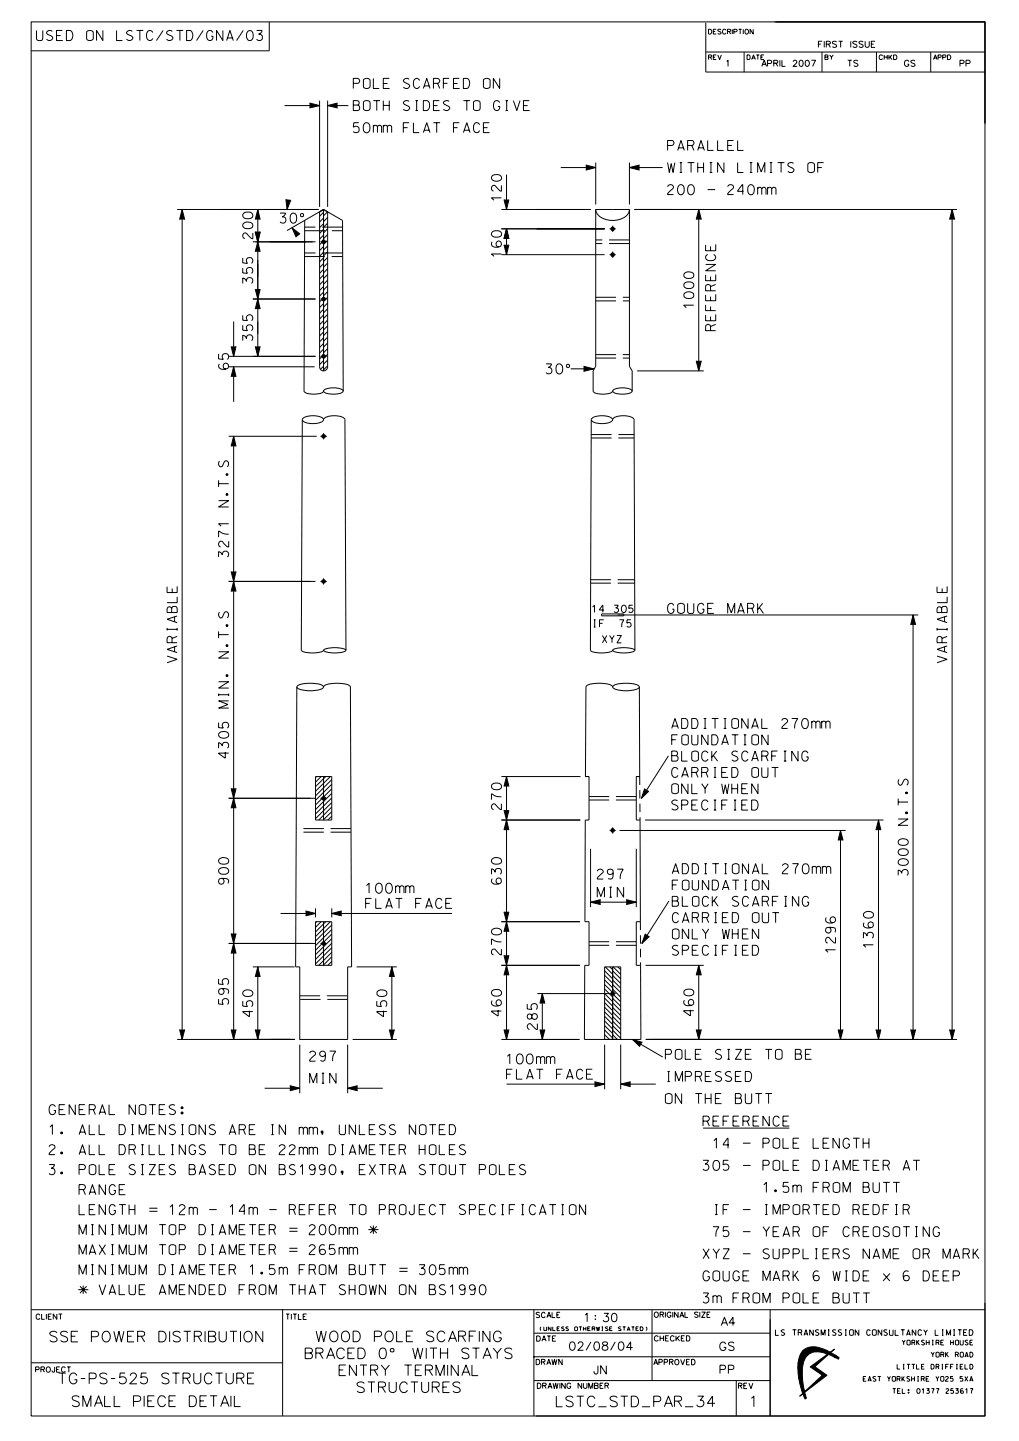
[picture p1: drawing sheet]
<svg xmlns="http://www.w3.org/2000/svg" width="210mm" height="297mm" viewBox="0 0 210 297" stroke-linecap="round" stroke-linejoin="round" font-family="sans-serif">
<g fill="none" stroke="#000" stroke-width=".21">
<path d="M6.4 4.5h196.6v287.3h-196.6zM55.5 4.5v6h-49.1M145.5 10.7h57.5M145.5 4.7v10.1h57.5M153.4 10.7v4.1M159.6 4.5h43.4v20.9v-20.9h-43M169.4 10.7v4.1M180.6 10.7v4.1M191.8 10.7v4.1M58.6 21.8h7.3M65.9 20.7v21.9M67.5 20.7v21.9"/>
<path d="M67.5 21.8h4.3M104.4 36v7.2M115.6 34.5h7.2M122.8 33.5v8.7M129.7 34.5h6.9M129.7 33.5v8.7M36.5 43.2h29.2M37.5 43.2v171M52.1 49.8h12.9M53.1 43.2v30.2M57.7 43.9h1.1a.95 .95 0 0 1-.7 .8 .66 .66 0 0 1 .8 .9 .66 .66 0 0 1-1.2 .1M60.1 44l.4-.1a1.19 1.19 0 0 1 0 2.1h-.1a1.32 1.32 0 0 1-.3-2z"/>
<path d="M62 44.1l.2-.1 .3 .1v.5l-.3 .1-.2-.1zM62.8 45.4l-.1 35.2a2.98 2.98 0 0 0 2.7 .6l1-.3 .3-.3M66.1 43.2l-.2 .2M66.7 43.2l.8 .5v31.9a.86 .86 0 0 1-.8 .8M66.7 43.2l-.8 .5v31.9a.83 .83 0 0 0 .8 .8M66.7 43.2l-7.5 4.3M66.7 43.2v33.2M66.7 43.2l3.9 2.2 .1 35.2M66.7 43.7l-.8 .9M66.7 44.9l-.8 .9M66.7 46.1l-.8 .8M66.7 47.2l-.8 .9"/>
<path d="M66.7 48.4l-.8 .9M66.7 49.6l-.8 .8M66.7 50.8l-.8 .8M66.7 52l-.8 .8M66.7 53.1l-.8 .9M66.7 54.3l-.8 .9M66.7 55.5l-.8 .8M66.7 56.7l-.8 .8M66.7 57.8l-.8 .9M66.7 59l-.8 .9M66.8 43.2l-.1 .1M67.5 43.6l-.8 .9"/>
<path d="M67.5 44.8l-.8 .9M67.5 46l-.8 .8M67.5 47.2l-.8 .8M67.5 48.3l-.8 .9M67.5 49.5l-.8 .9M67.5 50.7l-.8 .8M67.5 51.9l-.8 .8M67.5 53.1l-.8 .8M67.5 54.2l-.8 .9M67.5 55.4l-.8 .9M67.5 56.6l-.8 .8M67.5 57.7l-.8 .9"/>
<path d="M67.5 58.9l-.8 .9M103.3 43.2h18.4M103.3 47.2h21.3M103.3 52.5h21.3M104.4 47.2v5.3M122.8 43.2h6.9M122.8 43.2v32.3l-.6 .9v4.2a2.88 2.88 0 0 0 2.8 .6l1-.3 .3-.3M122.8 43.2a3.1 3.1 0 0 0 3.5 2.2 3.4 3.4 0 0 0 3.4-1.9v-.3M129.7 43.2v32.3l.6 .9v4.2M130.8 43.2h66.4M144 43.2v33.2M196.2 43.2v171"/>
<path d="M47.1 73.4h17.9M47.1 75.6h17.7M48.2 66.2v7.2M48.2 75.6v7.2M52.1 61.6h12.9M66.7 60.2l-.8 .8M66.7 61.3l-.8 .9M66.7 62.5l-.8 .9M66.7 63.7l-.8 .9M66.7 64.9l-.8 .9M66.7 66.1l-.8 .8M66.7 67.2l-.8 .9"/>
<path d="M66.7 68.4l-.8 .8M66.7 69.6l-.8 .8M66.7 70.8l-.8 .8M66.7 71.9l-.8 .9M66.7 73.1l-.8 .9M66.7 74.3l-.8 .8M66.7 75.5l-.8 .8M67.5 60.1l-.8 .9M67.5 61.3l-.8 .8M67.5 62.4l-.8 .9M67.5 63.6l-.8 .9M67.5 64.8l-.8 .8"/>
<path d="M67.5 66l-.8 .8M67.5 67.2l-.8 .8M67.5 68.3l-.8 .9M67.5 69.5l-.8 .8M67.5 70.7l-.8 .8M67.5 71.9l-.8 .8M67.5 73l-.8 .9M67.5 74.2l-.8 .9M67.5 75.4l-.8 .8M112.5 75h1.1a.77 .77 0 0 1-.6 .7 .67 .67 0 0 1 .7 .9 .67 .67 0 0 1-1.2 .2M114.9 75.1l.5-.1a1.19 1.19 0 0 1 0 2.1h-.2a1.33 1.33 0 0 1-.3-2zM117.6 76h4.7"/>
<path d="M131.3 76.4h13.7M47.1 89.9h18.2M48.2 89.9v124.3M62.3 86.5a2.17 2.17 0 0 0 2.2 .8l1.2-.1a1.08 1.08 0 0 0 1-.7M62.3 86.5a2.17 2.17 0 0 1 2.2-.8l1.2 .1a1.08 1.08 0 0 1 1 .7M62.3 86.5l-.2 47.5a4.2 4.2 0 0 0 3.2 .5l1.1-.2 .3-.3M66.7 86.5a2.95 2.95 0 0 1 3-.8l.4 .1a1.08 1.08 0 0 1 1 .7l.2 47.5M66.7 80.6a3 3 0 0 0 2.8 .6l1-.3 .2-.3M66.7 80.6a2.94 2.94 0 0 1 2.8-.6l1 .3 .2 .3M121.8 86.5l-.1 47.5a4.1 4.1 0 0 0 3.1 .5l1.2-.2 .3-.3M121.8 86.5a2.92 2.92 0 0 0 3.1 .8l.4-.1a1.14 1.14 0 0 0 1-.7M121.8 86.5a2.92 2.92 0 0 1 3.1-.8l.4 .1a1.14 1.14 0 0 1 1 .7"/>
<path d="M126.3 80.6a2.93 2.93 0 0 0 2.7 .6l1-.3 .3-.3M126.3 80.6a2.88 2.88 0 0 1 2.7-.6l1 .3 .3 .3M126.3 86.5a2.17 2.17 0 0 1 2.1-.8l1.3 .1a1.18 1.18 0 0 1 1 .7l.1 47.5M47.1 119.8h17.9M66.7 134a5 5 0 0 0 3.6 .5l.7-.2 .3-.3M66.7 134a5.3 5.3 0 0 1 4.6 0M124 126.5h4.6v.4h-4.6zM126.3 134a4.1 4.1 0 0 0 3.1 .5l1.1-.2 .3-.3M126.3 134a5.3 5.3 0 0 1 3.9-.3l.6 .3M127.3 126.7h61.9M188.2 126.7v87.5M61.2 141.6l-.3 57.7h.9v14.9"/>
<path d="M61.2 141.6a3.3 3.3 0 0 0 2.7 .8 4.5 4.5 0 0 0 2.7-.7l.1-.1M61.2 141.6a2.99 2.99 0 0 1 2.7-.8 4.1 4.1 0 0 1 2.7 .6l.1 .2M66.7 141.6a2.69 2.69 0 0 1 2.3-.8 5.2 5.2 0 0 1 3.2 .6l.3 57.9h-.9v14.9h-9.8M126.3 141.6a2.68 2.68 0 0 0-2.4-.8 5 5 0 0 0-3.1 .6l-.2 18.7h.8v8.9h-.8l-.1 21h.9v9h-.9l-.1 15.2h11.7l-.1-15.2h-.9v-9h.9l-.1-21h-.8v-8.9h.7v-18.5M126.3 141.6a3.3 3.3 0 0 0 2.7 .8 4.6 4.6 0 0 0 2.7-.7l.1-.1M126.3 141.6a2.99 2.99 0 0 1 2.7-.8 4.2 4.2 0 0 1 2.7 .6l.1 .2M137.8 155.8l-5.6 8.7M47.1 164.5h17.9M65 160.1h3.4v8.9h-3.4zM65.3 160.1l-.3 .2M66.2 160.1l-1.2 1.1M66.7 160.1v8.9"/>
<path d="M67.1 160.1l-2.1 2M68.1 160.1l-3.1 3M68.4 166.3l-2.7 2.7M68.4 168.2l-.8 .8M68.4 160.7l-3.4 3.3M68.4 161.6l-3.4 3.4M68.4 162.6l-3.4 3.3M68.4 163.5l-3.4 3.4M68.4 164.5l-3.4 3.3M68.4 165.4l-3.4 3.3M68.4 167.3l-1.8 1.7M103.3 169h16.3"/>
<path d="M103.3 160.1h16.3M104.4 160.1v54.1M121.7 174.9v12.1M127.7 171.2h46.6M131.1 174.9v12.1M132.9 169h49.2M173.2 171.2v43M181 169v45.2M47.1 194.4h17.9M52.1 199.3h8.6M53.1 199.3v14.9M57.8 188.3h7.2"/>
<path d="M65 190h3.4v9h-3.4zM65 187.2v1.9M65.3 190l-.3 .2M66.2 190l-1.2 1.1M66.7 190v9M67.1 190l-2.1 2.1M68.1 190l-3.1 3M68.4 196.3l-2.7 2.7M68.4 198.2l-.8 .8M68.4 187.2v1.9M68.4 188.3h24.7M68.4 190.6l-3.4 3.4"/>
<path d="M68.4 191.6l-3.4 3.3M68.4 192.5l-3.4 3.4M68.4 193.5l-3.4 3.3M68.4 194.4l-3.4 3.3M68.4 195.3l-3.4 3.4M68.4 197.2l-1.8 1.8M73.5 199.3h8.3M80.8 199.3v14.9M103.3 190h16.2M103.3 199h16.2M121.7 185.9h9.4M124.7 199.3l1.6 1.5"/>
<path d="M125.7 199.3l.6 .6M126.3 199.3l-.1 14.9M126.4 199.3l1.5 1.5M127.3 199.3l.6 .6M133 199h12M137.9 185.7l-5.6 8.7M144 199v15.2M36.5 214.2h24.2M61.8 214.2h.1M61.8 215.3v10M71.6 215.3v10M72.7 214.2h9.1"/>
<path d="M103.3 214.2h16.1M110.7 204.8h14.9M111.8 204.8v9.4M124.6 200.1l1.7 1.7M124.6 201l1.7 1.7M124.6 202l1.7 1.7M124.6 202.9l1.7 1.7M124.6 203.8l1.7 1.7M124.6 204.8l1.7 1.7M124.6 205.7l1.7 1.7M124.6 206.7l1.7 1.7M124.6 207.6l1.7 1.7"/>
<path d="M124.6 208.6l1.7 1.6M124.6 209.5l1.7 1.7M124.6 210.4l1.7 1.7M124.6 211.4l1.7 1.7M124.6 213.3l1 .9M124.6 215.3v9.2M124.6 212.3l1.7 1.7M124.6 214.2v-14.9h3.3v14.9M126.2 200l1.7 1.8M126.2 201l1.7 1.7M126.2 201.9l1.7 1.8M126.2 202.9l1.7 1.7"/>
<path d="M126.2 203.8l1.7 1.7M126.2 204.8l1.7 1.7M126.2 205.7l1.7 1.7M126.2 206.6l1.7 1.7M126.2 207.6l1.7 1.7M126.2 208.5l1.7 1.7M126.2 209.5l1.7 1.7M126.2 210.4l1.7 1.7M126.2 211.4l1.7 1.6M126.2 212.3l1.7 1.7M126.2 213.2l1 1M127.9 215.3v9.2"/>
<path d="M130.4 214.2l6.2 3.7M133.1 214.2h64.1M54.5 224.3h7.3M71.6 224.3h7.3M104.4 223.4h20.2M127.9 223.4h7.2M144.9 232.5h17.8M6.4 269.9h196.6M58.2 269.9v21.9M58.9 270.8h.8M59.3 270.8v1.2M60 270.8v1.2"/>
<path d="M60.4 270.8h.7M60.8 270.8v1.2M61.5 270.8v1.2h.6M62.5 271.4h.4M62.9 278.9h1a.58 .58 0 0 1 .5 .5 .58 .58 0 0 1-.5 .6h-1v-2.2l1.3 .2a.48 .48 0 0 1 0 .8l-.3 .1M63.2 270.8h-.7v1.2h.7M65.1 278.9l1.3-.1a.47 .47 0 0 0 0-.8l-1.3-.2v2.2M65.9 278.9l.7 1.1M67.6 279.3h1.1M71 278.4a.82 .82 0 0 0-1-.6 .82 .82 0 0 0-.6 .9 .96 .96 0 0 0 .2 1 .96 .96 0 0 0 1.1 .2l.3-.4M71.7 278.9h.8M73.1 277.8h-1.4v2.2h1.4"/>
<path d="M73.8 277.8h.7a1.16 1.16 0 0 1 .8 1.1 1.16 1.16 0 0 1-.8 1.1h-.7zM78.5 278a.72 .72 0 0 1 1 .3 1.75 1.75 0 0 1-.2 1.6 .72 .72 0 0 1-1.1-.3 1.78 1.78 0 0 1 .3-1.6zM80.5 278l.3-.1 .3 .1v.6h-.6l-.1-.3zM85.1 277.8l.5 2.2 .5-2.2 .5 2.2 .5-2.2M87.8 277.8v2.2M88.6 277.8h1.5M89.3 277.8v2.2M90.8 278.9h1.5M90.8 277.8v2.2M92.3 277.8v2.2M96.6 278.2a.81 .81 0 0 0-.8-.4 .81 .81 0 0 0-.6 .6l.4 .4a1.13 1.13 0 0 1 1 .6v.3a.93 .93 0 0 1-1.4 0M97.4 277.8h1.4"/>
<path d="M98.1 277.8v2.2M99.8 279.3h1.2M101.6 277.8l.9 1.1v1.1M103.3 277.8l-.8 1.1M105.5 278.2a.85 .85 0 0 0-1.5 .2 1.12 1.12 0 0 0 1.1 .6 .56 .56 0 0 1 .2 .9 1.05 1.05 0 0 1-1.3-.2M110 274.8h48.7M110 279.6h48.7M110 269.9v21.9M134.4 269.9v14.6M158.7 269.9v21.9M203 268.5v23.3h-92.5M6.4 280.9h51.8"/>
<path d="M67.3 280l.9-2.2 .8 2.2M99.6 280l.8-2.2 .8 2.2M110 284.5h48.7M151.7 284.5v7.3M152.2 285.6h.6l.1-.3-.3-.2h-.4v1.1M152.5 285.6l.4 .6M153.3 285.6h.4M154 285.1h-.7v1.1h.7M154.3 285.1l.5 1.1 .4-1.1"/>
<circle cx="117.1" cy="75.4" r=".35"/>
</g>
<g fill="#000" stroke="#000" stroke-width=".21">
<path d="M63.8 21.2l2.1 .6-2.1 .5zM67.5 21.8l2.1-.6v1.1zM120.7 34l2.1 .5-2.1 .6zM129.7 34.5l2.1-.5v1.1zM37.5 43.2l.6 2.1h-1.1zM53.1 49.8l.5 2.1h-1zM52.6 47.8h1l-.5 2zM53.1 43.2l.5 2.1h-1zM52.6 59.6h1l-.5 2zM58.9 41.1l1 .1-.7 2zM60.2 47l1.6 1.3-.8 .6zM104.4 47.2l.5 2h-1z"/>
<path d="M103.9 50.4h1l-.5 2.1zM103.9 41.1h1l-.5 2.1zM144 43.2l.5 2.1h-1zM196.2 43.2l.5 2.1h-1zM48.2 75.6l.4 2.1h-1zM47.6 71.4h1l-.4 2zM53.1 61.6l.5 2.1h-1zM52.6 71.4h1l-.5 2zM120.3 75.5l2 .5-2 .5zM143.5 74.4h1l-.5 2zM48.2 89.9l.4 2.1h-1zM47.6 117.8h1l-.4 2z"/>
<path d="M48.2 119.8l.4 2.1h-1zM188.2 126.7l.5 2.1h-1zM48.2 164.5l.4 2.1h-1zM47.6 162.5h1l-.4 2zM104.4 160.1l.5 2h-1zM104.4 169l.5 2.1h-1zM103.9 167h1l-.5 2zM132.9 162.5l.8 .6-1.5 1.4zM173.2 171.2l.5 2h-1zM181 169l.5 2.1h-1zM48.2 194.4l.4 2.1h-1zM47.6 192.4h1l-.4 2z"/>
<path d="M63 187.7l2 .6-2 .5zM68.4 188.3l2-.6v1.1zM104.4 190l.5 2h-1zM103.9 187.9h1l-.5 2.1zM103.9 196.9h1l-.5 2.1zM121.7 185.9l2.1-.5v1zM129 185.4l2.1 .5-2.1 .5zM133 192.4l.8 .6-1.5 1.4zM37 212.2h1.1l-.6 2zM47.6 212.2h1l-.4 2zM53.1 199.3l.5 2.1h-1zM52.6 212.2h1l-.5 2z"/>
<path d="M80.8 199.3l.5 2.1h-1.1zM80.2 212.2h1.1l-.5 2zM104.4 199l.5 2h-1zM103.9 212.2h1l-.5 2zM111.8 204.8l.5 2h-1zM111.3 212.2h1l-.5 2zM130.4 214.2l2 .6-.5 .9zM144 199l.5 2h-1zM143.5 212.2h1l-.5 2zM172.7 212.2h1l-.5 2zM180.5 212.2h1l-.5 2zM187.7 212.2h1l-.5 2z"/>
<path d="M195.7 212.2h1l-.5 2zM59.7 223.8l2.1 .5-2.1 .5zM71.6 224.3l2.1-.5v1zM122.5 223l2.1 .4-2.1 .6zM127.9 223.4l2.1-.4v1zM164.5 281.1l.8 .2zM165.3 281.3h.2z"/>
<path d="M110 279.6v.1z" fill-rule="evenodd"/>
<path d="M165.5 278.3l.8 1.2-.8 1.5-1-.2 .5-1.7z" fill-rule="evenodd"/>
<path d="M165.5 278.4l.2-.2 .8 1.1-.2 .2z" fill-rule="evenodd"/>
<path d="M165.7 278.2l1.2-.6h1l.1 1-.9 .2-.6 .5z" fill-rule="evenodd"/>
<path d="M167.9 277.6h.3v1h-.2z" fill-rule="evenodd"/>
<path d="M168.2 277.6l2.1 .7-.1 .6-2-.3z" fill-rule="evenodd"/>
<path d="M170.3 278.3l.2 .1-.1 .6-.2-.1z" fill-rule="evenodd"/>
<path d="M170.1 278.9l.1 .1z" fill-rule="evenodd"/>
<path d="M170.5 278.4l.6 .3-.5 .4-.2-.1z" fill-rule="evenodd"/>
<path d="M170.8 279.1l.4-.3 .9 .5-.1 .4z" fill-rule="evenodd"/>
<path d="M172.1 279.3l.3 .1-.2 .4-.2-.1z" fill-rule="evenodd"/>
<path d="M167 281.7l5-3.6-4.1 3.6 2.5 1.8-5.6 4.3 4.7-4.3z" fill-rule="evenodd"/>
<path d="M171.9 279.6l.2 .2z" fill-rule="evenodd"/>
<path d="M172.4 279.4l.5 .4-.1 .3-.6-.3z" fill-rule="evenodd"/>
<path d="M164.6 284l.8-.1v.4l-.7 .1z" fill-rule="evenodd"/>
<path d="M164.5 281.1l1 .2-.1 2.6-.8 .1-.2-1.5z" fill-rule="evenodd"/>
<path d="M164.7 284.4l.7-.1 .3 2.1-.5 .2z" fill-rule="evenodd"/>
<path d="M164.5 280.8l1 .2v.3l-1-.2z" fill-rule="evenodd"/>
<path d="M165.3 286.9l.5-.1-.3 .4z" fill-rule="evenodd"/>
<path d="M165.2 286.6l.5-.2 .1 .3-.5 .2z" fill-rule="evenodd"/>
<path d="M165.5 287.3l.3-.3 .4 1.1-.3 .3z" fill-rule="evenodd"/>
<circle cx="66.7" cy="49.8" r=".37"/>
<circle cx="126.2" cy="52.5" r=".37"/>
<circle cx="126.2" cy="47.2" r=".36"/>
<circle cx="66.7" cy="61.6" r=".37"/>
<circle cx="66.7" cy="73.4" r=".36"/>
<circle cx="66.7" cy="89.9" r=".36"/>
<circle cx="66.7" cy="119.8" r=".36"/>
<circle cx="66.7" cy="164.5" r=".36"/>
<circle cx="126.3" cy="171.1" r=".36"/>
<circle cx="66.7" cy="194.5" r=".37"/>
<circle cx="126.3" cy="204.8" r=".36"/>
</g>
<g fill="none" stroke="#000" stroke-width=".21" stroke-dasharray="4.2 1.4" stroke-linecap="butt">
<path d="M62.8 52.9h7.8M62.8 47.6h7.8M66 49.8h1.3M66.7 49.2v1.3M70.6 46.8h-7.8M70.6 52.1h-7.8M125.6 47.2h1.3M125.6 52.5h1.3M126.3 46.5v1.3M126.3 51.9v1.2M129.7 50.2h-6.9M129.7 49.5h-6.9"/>
<path d="M66 61.6h1.3M66 73.4h1.3M66.7 61v1.3M66.7 72.8v1.3M122.8 62h6.9M122.8 61.3h6.9M122.8 73.8h6.9M122.8 73.1h6.9M66 89.9h1.3M66.7 89.3v1.3M121.8 90.3h8.9M121.8 89.6h8.9"/>
<path d="M66 119.8h1.3M66.7 119.2v1.3M121.7 119.5h9.1M121.7 120.2h9.1M66 164.5h1.3M66.7 163.9v1.3M72.3 170.8h-11.2M72.3 171.5h-11.2M126.3 170.5v1.3M126.9 171.2h-1.3M131.1 164.9h-9.7M131.1 164.2h-9.7"/>
<path d="M66 194.4h1.3M66.7 193.8v1.3M131.1 194.8h-9.7M131.1 194.1h-9.7M61.8 205.2h9.8M71.6 206h-9.8M126.3 204.1v1.3M126.9 204.8h-1.3"/>
</g>
<path d="M131.8 160.1l.1 8.9M132 190v9" fill="none" stroke="#000" stroke-width=".21" stroke-dasharray="1.7 1.1" stroke-linecap="butt"/>
<g font-size="2.2">
<text x="10.3" y="276.6">SSE POWER DISTRIBUTION</text>
<text x="65.1" y="276.5">WOOD POLE SCARFING</text>
<text x="12.1" y="285.2">TG-PS-525 STRUCTURE</text>
<text x="69.9" y="283.5">ENTRY TERMINAL</text>
<text x="73.6" y="287">STRUCTURES</text>
<text x="14.9" y="289.9">SMALL PIECE DETAIL</text>
<text x="114.7" y="290">LSTC_STD_PAR_34</text>
<text x="154.8" y="290">1</text>
</g>
<g font-size="2.1">
<text x="7.5" y="8.4">USED ON LSTC/STD/GNA/03</text>
<text x="72.8" y="22.8">BOTH SIDES TO GIVE</text>
<text x="72.8" y="18.2">POLE SCARFED ON</text>
<text x="72.8" y="27.3">50mm FLAT FACE</text>
<text x="137.6" y="35.6">WITHIN LIMITS OF</text>
<text x="137.6" y="31">PARALLEL</text>
<text x="103.3" y="41.5" transform="rotate(-90 103.3 41.5)">120</text>
<text x="137.6" y="40.1">200 - 240mm</text>
<text x="52.1" y="49.2" transform="rotate(-90 52.1 49.2)">200</text>
<text x="103.3" y="53" transform="rotate(-90 103.3 53)">160</text>
<text x="147.5" y="51.7" transform="rotate(-90 147.5 51.7)">E</text>
<text x="52.1" y="58.4" transform="rotate(-90 52.1 58.4)">355</text>
<text x="147.5" y="59.9" transform="rotate(-90 147.5 59.9)">RE</text>
<text x="147.5" y="55.8" transform="rotate(-90 147.5 55.8)">NC</text>
<text x="143" y="63.6" transform="rotate(-90 143 63.6)">1000</text>
<text x="147.5" y="62" transform="rotate(-90 147.5 62)">E</text>
<text x="52.1" y="70.2" transform="rotate(-90 52.1 70.2)">355</text>
<text x="147.5" y="68.2" transform="rotate(-90 147.5 68.2)">R</text>
<text x="147.5" y="66.1" transform="rotate(-90 147.5 66.1)">EF</text>
<text x="47.1" y="76.1" transform="rotate(-90 47.1 76.1)">65</text>
<text x="47.1" y="104.5" transform="rotate(-90 47.1 104.5)">N.T.S</text>
<text x="47.1" y="114.8" transform="rotate(-90 47.1 114.8)">3271</text>
<text x="36.5" y="124.2" transform="rotate(-90 36.5 124.2)">LE</text>
<text x="195.2" y="124.2" transform="rotate(-90 195.2 124.2)">LE</text>
<text x="137.6" y="126.4">GOUGE MARK</text>
<text x="36.5" y="136.6" transform="rotate(-90 36.5 136.6)">VA</text>
<text x="36.5" y="132.5" transform="rotate(-90 36.5 132.5)">RIAB</text>
<text x="47.1" y="135.6" transform="rotate(-90 47.1 135.6)">N.T.S</text>
<text x="195.2" y="136.6" transform="rotate(-90 195.2 136.6)">VA</text>
<text x="195.2" y="132.5" transform="rotate(-90 195.2 132.5)">RIAB</text>
<text x="47.1" y="143.9" transform="rotate(-90 47.1 143.9)">IN.</text>
<text x="47.1" y="145.9" transform="rotate(-90 47.1 145.9)">M</text>
<text x="138.4" y="153.5">FOUNDATION</text>
<text x="138.4" y="150.1">ADDITIONAL 270mm</text>
<text x="47.1" y="156.2" transform="rotate(-90 47.1 156.2)">4305</text>
<text x="138.4" y="160.2">CARRIED OUT</text>
<text x="138.4" y="156.9">BLOCK SCARFING</text>
<text x="103.3" y="166.9" transform="rotate(-90 103.3 166.9)">270</text>
<text x="138.4" y="167">SPECIFIED</text>
<text x="138.4" y="163.6">ONLY WHEN</text>
<text x="187.2" y="170.1" transform="rotate(-90 187.2 170.1)">N.T.S</text>
<text x="47.1" y="182.2" transform="rotate(-90 47.1 182.2)">900</text>
<text x="75.4" y="184.1">100mm</text>
<text x="103.3" y="182.2" transform="rotate(-90 103.3 182.2)">630</text>
<text x="123.1" y="184.9">MIN</text>
<text x="123.1" y="181.2">297</text>
<text x="138.5" y="183.4">FOUNDATION</text>
<text x="138.5" y="180.1">ADDITIONAL 270mm</text>
<text x="187.2" y="180.4" transform="rotate(-90 187.2 180.4)">3000</text>
<text x="75.4" y="187.2">FLAT FACE</text>
<text x="138.5" y="190.2">CARRIED OUT</text>
<text x="138.5" y="186.8">BLOCK SCARFING</text>
<text x="103.3" y="196.8" transform="rotate(-90 103.3 196.8)">270</text>
<text x="138.5" y="196.9">SPECIFIED</text>
<text x="138.5" y="193.5">ONLY WHEN</text>
<text x="172.2" y="196.4" transform="rotate(-90 172.2 196.4)">1296</text>
<text x="180" y="195.4" transform="rotate(-90 180 195.4)">1360</text>
<text x="47.1" y="207" transform="rotate(-90 47.1 207)">595</text>
<text x="52.1" y="209.5" transform="rotate(-90 52.1 209.5)">450</text>
<text x="79.7" y="209.5" transform="rotate(-90 79.7 209.5)">450</text>
<text x="103.3" y="209.4" transform="rotate(-90 103.3 209.4)">460</text>
<text x="143" y="209.3" transform="rotate(-90 143 209.3)">460</text>
<text x="110.7" y="212.2" transform="rotate(-90 110.7 212.2)">285</text>
<text x="63.8" y="218.7">297</text>
<text x="104.4" y="219.3">100mm</text>
<text x="137.1" y="218.3">POLE SIZE TO BE</text>
<text x="63.8" y="223.3">MIN</text>
<text x="104.4" y="222.4">FLAT FACE</text>
<text x="137.1" y="227.5">ON THE BUTT</text>
<text x="137.1" y="222.9">IMPRESSED</text>
<text x="10.1" y="233.9">1. ALL DIMENSIONS ARE IN mm, UNLESS NOTED</text>
<text x="10.1" y="229.7">GENERAL NOTES:</text>
<text x="144.9" y="232.1">REFERENCE</text>
<text x="10.1" y="238">2. ALL DRILLINGS TO BE 22mm DIAMETER HOLES</text>
<text x="145.9" y="236.7">14 - POLE LENGTH</text>
<text x="10.1" y="242.1">3. POLE SIZES BASED ON BS1990, EXTRA STOUT POLES</text>
<text x="144.9" y="241.2">305 - POLE DIAMETER AT</text>
<text x="151.4" y="245.8">1.5m FROM BUTT</text>
<text x="13.1" y="246.2">RANGE</text>
<text x="13.1" y="250.4">LENGTH = 12m - 14m - REFER TO PROJECT SPECIFICATION</text>
<text x="145.9" y="250.3">IF - IMPORTED REDFIR</text>
<text x="13" y="254.5">MINIMUM TOP DIAMETER = 200mm *</text>
<text x="145.8" y="254.9">75 - YEAR OF CREOSOTING</text>
<text x="12.8" y="258.6">MAXIMUM TOP DIAMETER = 265mm</text>
<text x="12.9" y="262.7">MINIMUM DIAMETER 1.5m FROM BUTT = 305mm</text>
<text x="144.9" y="264">GOUGE MARK 6 WIDE x 6 DEEP</text>
<text x="144.9" y="259.4">XYZ - SUPPLIERS NAME OR MARK</text>
<text x="12.8" y="266.8">* VALUE AMENDED FROM THAT SHOWN ON BS1990</text>
<text x="144.9" y="268.6">3m FROM POLE BUTT</text>
</g>
<g font-size="1.7">
<text x="120.6" y="272.4">1 : 30</text>
<text x="148.6" y="273.2">A4</text>
<text x="117.4" y="278.3">02/08/04</text>
<text x="148.3" y="278.3">GS</text>
<text x="122.4" y="283.2">JN</text>
<text x="148.4" y="283.1">PP</text>
</g>
<g font-size="1.5">
<text x="122" y="126.2">14</text>
<text x="122.1" y="129.2">IF</text>
<text x="126.6" y="126.2">305</text>
<text x="127.7" y="129.2">75</text>
<text x="124.1" y="132.5">XYZ</text>
</g>
<g font-size="1.3">
<text x="168.7" y="9.8">FIRST ISSUE</text>
<text x="149.7" y="13.7">1</text>
<text x="157" y="13.7">APRIL 2007</text>
<text x="174.7" y="13.7">TS</text>
<text x="186.4" y="13.7">GS</text>
<text x="197.8" y="13.7">PP</text>
</g>
<text font-size="1.2" x="159.8" y="275.2">LS TRANSMISSION CONSULTANCY LIMITED</text>
<g font-size="1.1">
<text x="7.4" y="271.9">CLIENT</text>
<text x="110.5" y="271.6">SCALE</text>
<text x="134.8" y="271.5">ORIGINAL SIZE</text>
<text x="110.5" y="281.3">DRAWN</text>
<text x="110.6" y="276.4">DATE</text>
<text x="134.7" y="281.3">APPROVED</text>
<text x="134.9" y="276.4">CHECKED</text>
<text x="7.3" y="282.8">PROJECT</text>
<text x="110.7" y="286.2">DRAWING NUMBER</text>
</g>
<g font-size="1">
<text x="146" y="7">DESCRIPTION</text>
<text x="146" y="12.3">REV</text>
<text x="153.9" y="12.3">DATE</text>
<text x="170" y="12.3">BY</text>
<text x="181.2" y="12.3">CHKD</text>
<text x="192.4" y="12.3">APPD</text>
<text x="185.9" y="277.2">YORKSHIRE HOUSE</text>
<text x="191.9" y="279.7">YORK ROAD</text>
<text x="177.9" y="284.7">EAST YORKSHIRE YO25 5XA</text>
<text x="184" y="287.2">TEL: 01377 253617</text>
<text x="184.9" y="282.2">LITTLE DRIFFIELD</text>
</g>
<text font-size=".8" x="111.2" y="274.3">(UNLESS OTHERWISE STATED)</text>
</svg>
